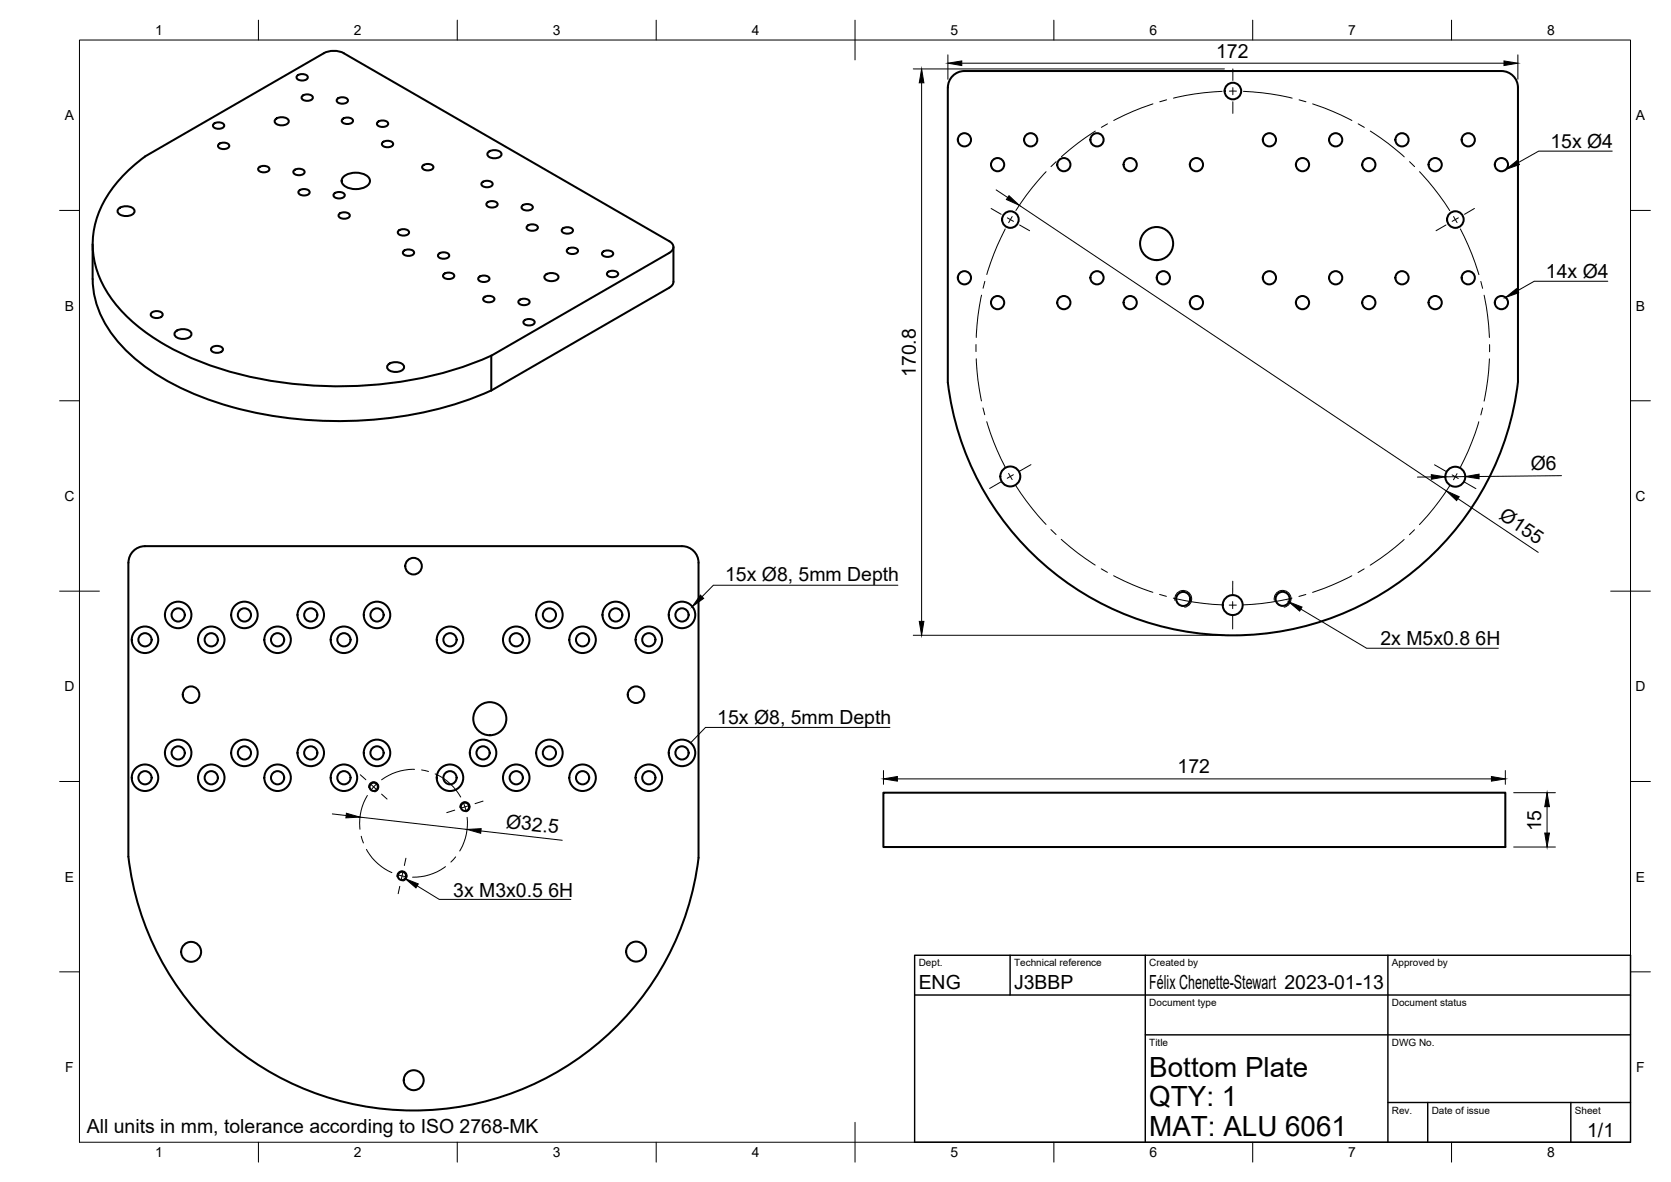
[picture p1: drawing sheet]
<svg xmlns="http://www.w3.org/2000/svg" width="420mm" height="297mm" viewBox="0 0 420 297" stroke-linecap="round" stroke-linejoin="round" font-family="sans-serif">
<!-- layer: Visible -->
<g fill="none" stroke="#000" stroke-width=".51">
<path d="M74.7 19.1a1.87 1.87 0 0 1 2.7 .2 1.58 1.58 0 0 1-2.4 .7l-.4-.4zM377.5 17.9h-135a4.2 4.2 0 0 0-4.2 4.1M377.5 17.9a4.2 4.2 0 0 1 4.2 4.1v73.9a72.2 72.2 0 0 1-71.6 63.8 72.2 72.2 0 0 1-71.8-63.5v-74.2M53.7 31.2a1.87 1.87 0 0 1 2.7 .2 1.58 1.58 0 0 1-2.5 .7l-.4-.4zM55 36.3a1.87 1.87 0 0 1 2.6 .2 1.58 1.58 0 0 1-2.4 .7l-.4-.4zM69.2 30a2.34 2.34 0 0 1 3.4 .3 1.54 1.54 0 0 1-2 1.2 1.36 1.36 0 0 1-1.5-1.2zM76 24.2a1.87 1.87 0 0 1 2.7 .2 1.58 1.58 0 0 1-2.5 .7l-.4-.4zM84.8 24.9a1.87 1.87 0 0 1 2.7 .2 1.58 1.58 0 0 1-2.4 .7l-.4-.4zM86.1 30a1.87 1.87 0 0 1 2.7 .2 1.58 1.58 0 0 1-2.5 .7l-.4-.4zM94.9 30.7a1.87 1.87 0 0 1 2.7 .3 1.58 1.58 0 0 1-2.4 .7l-.4-.5zM96.2 35.8a1.87 1.87 0 0 1 2.7 .3 1.58 1.58 0 0 1-2.5 .7l-.4-.5zM122.7 38.3a2.34 2.34 0 0 1 3.4 .3 1.54 1.54 0 0 1-2.1 1.2 1.36 1.36 0 0 1-1.4-1.2z"/>
<path d="M29.8 52.5a2.83 2.83 0 0 1 4 .4 1.75 1.75 0 0 1-2.1 1.4 1.75 1.75 0 0 1-2.1-1.4zM32.1 43l4.4-3.7 44.9-25.9a5.6 5.6 0 0 1 5.1 0l81.8 47.2a1.54 1.54 0 0 1 1 1.5 1.54 1.54 0 0 1-1 1.4l-44.8 25.9a98.6 98.6 0 0 1-52.8 6.7 76.9 76.9 0 0 1-34.3-12.8 30.9 30.9 0 0 1-12.6-17.6 23.4 23.4 0 0 1 6.4-20.8zM65 42.1a1.87 1.87 0 0 1 2.7 .3 1.58 1.58 0 0 1-2.4 .7l-.4-.5zM73.9 42.9a1.87 1.87 0 0 1 2.7 .2 1.58 1.58 0 0 1-2.4 .7l-.4-.5zM75.2 48a1.87 1.87 0 0 1 2.7 .2 1.58 1.58 0 0 1-2.5 .7l-.4-.5zM84 48.7a1.87 1.87 0 0 1 2.7 .2 1.58 1.58 0 0 1-2.4 .7l-.4-.4zM85.3 53.8a1.87 1.87 0 0 1 2.7 .2 1.58 1.58 0 0 1-2.5 .7l-.4-.4zM86.3 44.6a5 5 0 0 1 6.4 0 1.58 1.58 0 0 1-1 2.5 5.1 5.1 0 0 1-5.4-.7 1.32 1.32 0 0 1 0-1.8zM100.2 58a1.87 1.87 0 0 1 2.7 .3 1.58 1.58 0 0 1-2.5 .7l-.4-.5zM106.3 41.6a1.87 1.87 0 0 1 2.7 .3 1.58 1.58 0 0 1-2.5 .7l-.4-.5zM121.2 45.9a1.87 1.87 0 0 1 2.7 .2 1.58 1.58 0 0 1-2.5 .7l-.4-.4zM122.4 51a1.87 1.87 0 0 1 2.7 .2 1.58 1.58 0 0 1-2.4 .7l-.4-.4z"/>
<path d="M131.3 51.7a1.87 1.87 0 0 1 2.7 .3 1.58 1.58 0 0 1-2.5 .7l-.4-.5zM132.5 56.8a1.87 1.87 0 0 1 2.7 .3 1.58 1.58 0 0 1-2.4 .7l-.4-.5zM141.4 57.5a1.87 1.87 0 0 1 2.7 .3 1.58 1.58 0 0 1-2.5 .7l-.4-.5zM23.3 61.4v8.7M23.3 70.1a25.4 25.4 0 0 0 8.7 18.2 61.3 61.3 0 0 0 26.2 14 101.5 101.5 0 0 0 63-3.2l2.3-1M38 78.7a1.96 1.96 0 0 1 2.9 .2 1.31 1.31 0 0 1-1.7 1 .92 .92 0 0 1-1-.2 .92 .92 0 0 1-.2-1zM101.4 63.1a1.87 1.87 0 0 1 2.7 .3 1.58 1.58 0 0 1-2.4 .7l-.4-.5zM110.3 63.9a1.87 1.87 0 0 1 2.6 .2 1.58 1.58 0 0 1-2.4 .7l-.4-.5zM111.5 69a1.87 1.87 0 0 1 2.7 .2 1.58 1.58 0 0 1-2.4 .7l-.4-.5zM120.4 69.7a1.87 1.87 0 0 1 2.7 .2 1.58 1.58 0 0 1-2.5 .7l-.4-.4zM121.6 74.8a1.87 1.87 0 0 1 2.7 .2 1.58 1.58 0 0 1-2.4 .7l-.4-.4zM130.5 75.5a1.87 1.87 0 0 1 2.7 .3 1.58 1.58 0 0 1-2.5 .7l-.4-.5z"/>
<path d="M137.1 69.2a2.34 2.34 0 0 1 3.3 .3 1.54 1.54 0 0 1-2 1.1 1.36 1.36 0 0 1-1.5-1.1zM142.6 62.7a1.87 1.87 0 0 1 2.7 .2 1.58 1.58 0 0 1-2.4 .7l-.4-.4zM151.5 63.4a1.87 1.87 0 0 1 2.7 .2 1.58 1.58 0 0 1-2.4 .7l-.4-.4zM152.7 68.5a1.87 1.87 0 0 1 2.7 .2 1.58 1.58 0 0 1-2.4 .7l-.4-.4zM169.3 62.1v8.7l-.1 .7-.5 .5-45.2 26.1M44.1 83.4a2.83 2.83 0 0 1 4 .4 1.75 1.75 0 0 1-2.1 1.4 1.75 1.75 0 0 1-2.1-1.4zM53.2 87.4a1.96 1.96 0 0 1 2.9 .3 1.31 1.31 0 0 1-1.8 1 .92 .92 0 0 1-1-.3 .92 .92 0 0 1-.1-1zM97.6 91.7a2.83 2.83 0 0 1 4 .4 1.75 1.75 0 0 1-2.1 1.4 1.75 1.75 0 0 1-2.2-1.4zM123.5 89.4v8.7M131.7 80.6a1.87 1.87 0 0 1 2.7 .3 1.58 1.58 0 0 1-2.4 .7l-.4-.5zM222.1 199.2h156.4v13.7h-156.4zM32.3 215.3a72.2 72.2 0 0 0 71.5 63.8 72.2 72.2 0 0 0 71.8-63.5v-74.2a4.2 4.2 0 0 0-4.1-4.1h-135.1a4.2 4.2 0 0 0-4.1 4.1v73.9"/>
<circle cx="242.5" cy="35.1" r="1.66"/>
<circle cx="259.2" cy="35.1" r="1.66"/>
<circle cx="275.8" cy="35.1" r="1.66"/>
<circle cx="310" cy="22.9" r="2.09"/>
<circle cx="319.2" cy="35.1" r="1.66"/>
<circle cx="335.8" cy="35.1" r="1.66"/>
<circle cx="352.5" cy="35.1" r="1.66"/>
<circle cx="369.2" cy="35.1" r="1.66"/>
<circle cx="250.8" cy="41.4" r="1.66"/>
<circle cx="254.1" cy="55.2" r="2.09"/>
<circle cx="267.5" cy="41.4" r="1.66"/>
<circle cx="284.2" cy="41.4" r="1.66"/>
<circle cx="300.8" cy="41.4" r="1.66"/>
<circle cx="327.5" cy="41.4" r="1.66"/>
<circle cx="344.2" cy="41.4" r="1.66"/>
<circle cx="360.9" cy="41.4" r="1.66"/>
<circle cx="365.9" cy="55.2" r="2.09"/>
<circle cx="377.5" cy="41.4" r="1.66"/>
<circle cx="242.5" cy="69.8" r="1.66"/>
<circle cx="250.8" cy="76" r="1.66"/>
<circle cx="267.5" cy="76" r="1.66"/>
<circle cx="275.8" cy="69.8" r="1.66"/>
<circle cx="284.2" cy="76" r="1.66"/>
<circle cx="290.8" cy="61.2" r="4.2"/>
<circle cx="292.5" cy="69.8" r="1.66"/>
<circle cx="300.8" cy="76" r="1.66"/>
<circle cx="319.2" cy="69.8" r="1.66"/>
<circle cx="327.5" cy="76" r="1.66"/>
<circle cx="335.8" cy="69.8" r="1.66"/>
<circle cx="344.2" cy="76" r="1.66"/>
<circle cx="352.5" cy="69.8" r="1.66"/>
<circle cx="360.9" cy="76" r="1.66"/>
<circle cx="369.2" cy="69.8" r="1.66"/>
<circle cx="377.5" cy="76" r="1.66"/>
<circle cx="254" cy="119.7" r="2.51"/>
<circle cx="365.9" cy="119.8" r="2.51"/>
<circle cx="44.8" cy="154.5" r="1.66"/>
<circle cx="44.8" cy="154.5" r="3.3"/>
<circle cx="61.5" cy="154.5" r="1.66"/>
<circle cx="61.5" cy="154.5" r="3.3"/>
<circle cx="78.1" cy="154.5" r="1.66"/>
<circle cx="78.1" cy="154.5" r="3.3"/>
<circle cx="94.8" cy="154.5" r="1.66"/>
<circle cx="94.8" cy="154.5" r="3.3"/>
<circle cx="104" cy="142.3" r="2.09"/>
<circle cx="138.1" cy="154.5" r="1.66"/>
<circle cx="138.1" cy="154.5" r="3.3"/>
<circle cx="154.8" cy="154.5" r="1.66"/>
<circle cx="154.8" cy="154.5" r="3.3"/>
<circle cx="171.5" cy="154.5" r="1.66"/>
<circle cx="171.5" cy="154.5" r="3.3"/>
<circle cx="297.5" cy="150.5" r="1.77"/>
<circle cx="310" cy="152.1" r="2.51"/>
<circle cx="322.5" cy="150.5" r="1.77"/>
<circle cx="36.5" cy="160.8" r="1.66"/>
<circle cx="36.5" cy="160.8" r="3.3"/>
<circle cx="48" cy="174.6" r="2.09"/>
<circle cx="53.1" cy="160.8" r="1.66"/>
<circle cx="53.1" cy="160.8" r="3.3"/>
<circle cx="69.8" cy="160.8" r="1.66"/>
<circle cx="69.8" cy="160.8" r="3.3"/>
<circle cx="86.5" cy="160.8" r="1.66"/>
<circle cx="86.5" cy="160.8" r="3.3"/>
<circle cx="113.1" cy="160.8" r="1.66"/>
<circle cx="113.1" cy="160.8" r="3.3"/>
<circle cx="129.8" cy="160.8" r="1.66"/>
<circle cx="129.8" cy="160.8" r="3.3"/>
<circle cx="146.5" cy="160.8" r="1.66"/>
<circle cx="146.5" cy="160.8" r="3.3"/>
<circle cx="159.9" cy="174.6" r="2.09"/>
<circle cx="163.1" cy="160.8" r="1.66"/>
<circle cx="163.1" cy="160.8" r="3.3"/>
<circle cx="36.5" cy="195.4" r="1.66"/>
<circle cx="36.5" cy="195.4" r="3.3"/>
<circle cx="44.8" cy="189.2" r="1.66"/>
<circle cx="44.8" cy="189.2" r="3.3"/>
<circle cx="53.1" cy="195.4" r="1.66"/>
<circle cx="53.1" cy="195.4" r="3.3"/>
<circle cx="61.5" cy="189.2" r="1.66"/>
<circle cx="61.5" cy="189.2" r="3.3"/>
<circle cx="69.8" cy="195.4" r="1.66"/>
<circle cx="69.8" cy="195.4" r="3.3"/>
<circle cx="78.1" cy="189.2" r="1.66"/>
<circle cx="78.1" cy="189.2" r="3.3"/>
<circle cx="86.5" cy="195.4" r="1.66"/>
<circle cx="86.5" cy="195.4" r="3.3"/>
<circle cx="94" cy="197.7" r="1.05"/>
<circle cx="94.8" cy="189.2" r="1.66"/>
<circle cx="94.8" cy="189.2" r="3.3"/>
<circle cx="113.1" cy="195.4" r="1.66"/>
<circle cx="113.1" cy="195.4" r="3.3"/>
<circle cx="121.5" cy="189.2" r="1.66"/>
<circle cx="121.5" cy="189.2" r="3.3"/>
<circle cx="123.2" cy="180.6" r="4.2"/>
<circle cx="129.8" cy="195.4" r="1.66"/>
<circle cx="129.8" cy="195.4" r="3.3"/>
<circle cx="138.1" cy="189.2" r="1.66"/>
<circle cx="138.1" cy="189.2" r="3.3"/>
<circle cx="146.5" cy="195.4" r="1.66"/>
<circle cx="146.5" cy="195.4" r="3.3"/>
<circle cx="163.1" cy="195.4" r="1.66"/>
<circle cx="163.1" cy="195.4" r="3.3"/>
<circle cx="171.5" cy="189.2" r="1.66"/>
<circle cx="171.5" cy="189.2" r="3.3"/>
<circle cx="116.9" cy="202.8" r="1.05"/>
<circle cx="48.1" cy="239.2" r="2.51"/>
<circle cx="101.1" cy="220.1" r="1.05"/>
<circle cx="159.9" cy="239.1" r="2.51"/>
<circle cx="104" cy="271.5" r="2.51"/>
</g>
<!-- layer: Visible Narrow -->
<path d="M295.4 150.9a2.13 2.13 0 0 1 1.7-2.5 2.13 2.13 0 0 1 2.5 1.7 2.13 2.13 0 0 1-1.7 2.5M320.4 150.9a2.13 2.13 0 0 1 1.7-2.5 2.13 2.13 0 0 1 2.5 1.7 2.13 2.13 0 0 1-1.7 2.5M92.7 198a1.28 1.28 0 0 1 1-1.5 1.28 1.28 0 0 1 1.5 1 1.28 1.28 0 0 1-1 1.5M115.7 203a1.28 1.28 0 0 1 1-1.5 1.28 1.28 0 0 1 1.5 1 1.28 1.28 0 0 1-1.1 1.5M99.8 220.4a1.28 1.28 0 0 1 1.1-1.5 1.28 1.28 0 0 1 1.4 1 1.28 1.28 0 0 1-1 1.5" fill="none" stroke="#000" stroke-width=".25"/>
<!-- layer: BORDER -->
<g fill="none" stroke="#000" stroke-width=".25">
<path d="M20 10.1h390v276.9h-390zM65 5.1v5M115 5.1v5M165 5.1v5M215 5.1v10M265 5.1v5M315 5.1v5M365 5.1v5M15 52.9h5M410 52.9h5M15 100.7h5M410 100.7h5"/>
<path d="M15 148.6h10M405 148.6h10M15 196.4h5M410 196.4h5M15 244.2h5M410 244.2h5M65 287v5M115 287v5M165 287v5M215 282.1v9.9M265 287v5M315 287v5"/>
<path d="M365 287v5"/>
</g>
<!-- layer: TITLEBLOCK -->
<path d="M230 240.1h180v46.9h-180zM230 250h180M254 240.1v9.9M288 240.1v46.9M349 240.1v46.9M288 260.1h122M349 277.1h61M359 277.1v9.9M395 277.1v9.9" fill="none" stroke="#000" stroke-width=".36"/>
<!-- layer: Hole Notes -->
<path d="M324.1 151.3l3.3 1.3-.6 1zM101.9 220.8l3.3 1.3-.6 1z" fill="#000" stroke="#000" stroke-width=".25"/>
<path d="M327.1 153.1l16.5 9.8h33.1M104.9 222.6l5.5 3.4h33.1" fill="none" stroke="#000" stroke-width=".25"/>
<!-- layer: Smart Centers -->
<g fill="none" stroke="#000" stroke-width=".25">
<path d="M310 17.3v2.9M275.4 32.9l-4.4 3.1-4.1 3.4M278.5 31.1l-1.6 .9M289.9 26.1l-5 1.9-4.9 2.3M293.3 25.1l-1.7 .5M307.3 23l-6.9 .6-5.3 1.1M310 22v1.8M310 25.6v2.9M310.9 22.9h-1.8M312.7 23l6.8 .6 5.4 1.1M326.6 25.1l1.8 .5M330.1 26.1l4.9 1.9 4.9 2.3"/>
<path d="M341.5 31.1l1.5 .9M344.6 32.9l4.4 3.1 4.1 3.4M249.2 52.4l2.5 1.5M252.8 57.5l-2.9 6.3-1.8 5.2M253.3 54.7l1.5 .9M254.5 54.4l-.9 1.6M256.4 56.5l2.5 1.5M263 43.1l-3.6 4.2-4 5.6M265.6 40.6l-1.3 1.3M354.4 40.6l1.3 1.3M356.9 43.1l3.6 4.2 4 5.6M363.6 56.5l-2.5 1.5"/>
<path d="M365.5 54.4l.9 1.6M366.7 54.7l-1.6 .9M367.2 57.5l2.9 6.3 1.8 5.2M370.7 52.4l-2.5 1.5M246.8 74.2l-.9 5.2-.4 5.4M247.6 70.7l-.4 1.7M372.3 70.7l.5 1.8M373.2 74.2l.9 5.2 .4 5.4M245.4 86.6v1.8M245.5 90.2l.4 5.3 .9 5.3M374.5 90.2l-.4 5.4-.9 5.2M374.5 86.6v1.8"/>
<path d="M247.2 102.5l.4 1.7M248.1 106l1.8 5.1 2.9 6.3M253.6 119l.9 1.5M254.8 119.3l-1.5 .9M259.2 116.8l-2.9 1.6M360.7 116.8l2.9 1.7M365.1 119.3l1.6 1M366.4 119l-.9 1.6M371.8 106l-1.7 5.2-2.9 6.3M372.8 102.5l-.5 1.8M251.7 121.1l-2.9 1.7M255.4 122.1l4 5.6 3.6 4.1"/>
<path d="M264.2 133.1l1.3 1.2M266.8 135.5l4.2 3.4 4.4 3.1M353.1 135.6l-4.1 3.4-4.5 3M355.7 133.1l-1.3 1.3M364.5 122.1l-4 5.6-3.6 4.1M368.2 121.1l2.9 1.7M276.9 142.9l1.5 .9M280 144.7l4.9 2.3 5 1.9M291.6 149.4l1.7 .5M295 150.3l5.4 1 6.9 .7M309.1 152.1h1.8M309.9 151.2v1.8"/>
<path d="M309.9 154.7v3.4M310 146.1l-.1 3.3M324.9 150.3l-7.7 1.4-4.6 .3M328.3 149.4l-1.7 .5M339.9 144.7l-4.9 2.3-5 1.9M343 143l-1.5 .9M90.6 194.7l1.4 1.2M92.4 199.9a13.3 13.3 0 0 0-1.9 8.5M93.3 197.2l1.3 1.2M94.6 197.1l-1.2 1.3M95.9 199.6l1.4 1.2M104.2 193.3a13.4 13.4 0 0 0-8.3 2.7"/>
<path d="M106 193.5l1.7 .4M109.4 194.5a13.5 13.5 0 0 1 6.4 5.8M90.8 210.1l.6 1.7M92.1 213.5a13.3 13.3 0 0 0 6.4 5.8M100.2 219.9l1.8 .4M101.3 219.3l-.4 1.7M102.1 215.7l-.4 1.8M112 217.8a13.5 13.5 0 0 1-8.3 2.6M114.3 203.6l-2 .6M114.6 215.3l-1.2 1.3M116.6 201.9l.5 1.7M117.5 205.4a13.6 13.6 0 0 1-1.9 8.5"/>
<path d="M117.8 202.5l-1.7 .5M121.5 201.3l-2.1 .7M100.5 222.7l-.4 1.9"/>
</g>
<!-- layer: FD_Dimensions -->
<g fill="none" stroke="#000" stroke-width=".25">
<path d="M229.6 17.3h78.3M238.3 13.8v6.1M241.8 15.9h136.4M381.7 13.8v6.1M231.7 20.8v135.4M250.5 47.7l2.9 1.9M256.3 51.6l107.4 71.8M359.9 119.9h-3.5M368.4 119.8h-5M392.6 119.5l-20.7 .2M366.6 125.3l20.2 13.5M229.6 159.6h78.3"/>
<path d="M222.1 193.6v3.5M225.6 195.7h149.4M378.5 193.6v3.5M380.6 199.2h10.5M83.6 204.5l3.4 .4M90.5 205.3l27 3.1M120.9 208.8l20.5 2.4M380.6 212.9h10.5M389 202.7v6.6"/>
</g>
<g fill="#000" stroke="#000" stroke-width=".25">
<path d="M238.3 15.9l3.5-.6v1.2zM378.2 15.3l3.5 .6-3.5 .6zM231.7 17.3l.6 3.5h-1.2zM253.7 49.2l2.6 2.4-3.3-1.5zM359.9 119.3l3.5 .5-3.5 .6zM368.4 119.8l3.5-.6v1.1zM363.7 123.4l3.2 1.4-.7 1zM231.1 156.2h1.2l-.6 3.4zM222.1 195.7l3.5-.6v1.2zM375 195.1l3.5 .6-3.5 .6zM87.1 204.4l3.4 .9-3.5 .2zM117.5 208.4l3.5-.2-.1 1.2z"/>
<path d="M389 199.2l.6 3.5h-1.2zM388.4 209.3h1.2l-.6 3.6z"/>
</g>
<!-- layer: Leaders -->
<path d="M378.7 42.6l2.8-2.2 .5 1zM378.5 74.8l2.8-2.3 .6 1.1zM176.1 149.5l.8 .9-2.8 2z" fill="#000" stroke="#000" stroke-width=".25"/>
<path d="M405.4 38h-18.5l-5.1 2.9M404.3 70.7h-18.5l-4.2 2.4M225.8 147.1h-46.4l-2.9 2.9M223.8 182.8h-46.4l-3.8 3.9" fill="none" stroke="#000" stroke-width=".25"/>
<g font-size="7">
<text x="289" y="270.6">Bottom Plate</text>
<text x="289" y="278.1">QTY: 1</text>
<text x="289" y="285.5">MAT: ALU 6061</text>
</g>
<g font-size="4.9">
<text x="305.8" y="14.5">172</text>
<text x="389.8" y="37.3">15x Ø4</text>
<text x="388.7" y="70">14x Ø4</text>
<text x="230.3" y="94.8" transform="rotate(-90 230.3 94.8)">170.8</text>
<text x="384.9" y="118.1" transform="rotate(-1 384.9 118.1)">Ø6</text>
<text x="376.7" y="130.2" transform="rotate(34 376.7 130.2)">Ø155</text>
<text x="182.3" y="146.1">15x Ø8, 5mm Depth</text>
<text x="347.1" y="162.2">2x M5x0.8</text>
<text x="371" y="162.2">6H</text>
<text x="180.4" y="181.8">15x Ø8, 5mm Depth</text>
<text x="296.1" y="194.3">172</text>
<text x="127.1" y="208" transform="rotate(7 127.1 208)">Ø32.5</text>
<text x="387.5" y="208.9" transform="rotate(-90 387.5 208.9)">15</text>
<text x="114" y="225.3">3x M3x0.5</text>
<text x="137.9" y="225.3">6H</text>
<text x="231" y="248.5">ENG</text>
<text x="255" y="248.5">J3BBP</text>
<text x="289" y="248.5">Félix Chenette-Stewart 2023-01-13</text>
<text x="21.8" y="284.6">All units in mm, tolerance according to ISO 2768-MK</text>
<text x="399.1" y="285.7">1/1</text>
</g>
<g font-size="3.5">
<text x="39" y="8.8">1</text>
<text x="89" y="8.8">2</text>
<text x="139" y="8.8">3</text>
<text x="189" y="8.8">4</text>
<text x="239" y="8.8">5</text>
<text x="289" y="8.8">6</text>
<text x="339" y="8.8">7</text>
<text x="389" y="8.8">8</text>
<text x="16.3" y="30.2">A</text>
<text x="411.3" y="30.2">A</text>
<text x="16.3" y="78">B</text>
<text x="411.3" y="78">B</text>
<text x="16.2" y="125.9">C</text>
<text x="411.2" y="125.9">C</text>
<text x="16.2" y="173.7">D</text>
<text x="411.2" y="173.7">D</text>
<text x="16.3" y="221.6">E</text>
<text x="411.3" y="221.6">E</text>
<text x="16.4" y="269.4">F</text>
<text x="411.4" y="269.4">F</text>
<text x="39" y="290.8">1</text>
<text x="89" y="290.8">2</text>
<text x="139" y="290.8">3</text>
<text x="189" y="290.8">4</text>
<text x="239" y="290.8">5</text>
<text x="289" y="290.8">6</text>
<text x="339" y="290.8">7</text>
<text x="389" y="290.8">8</text>
</g>
<g font-size="2.5">
<text x="231" y="242.9">Dept.</text>
<text x="255" y="242.9">Technical reference</text>
<text x="289" y="242.9">Created by</text>
<text x="350" y="242.9">Approved by</text>
<text x="289" y="252.8">Document type</text>
<text x="350" y="252.8">Document status</text>
<text x="289" y="262.9">Title</text>
<text x="350" y="262.9">DWG No.</text>
<text x="350" y="279.9">Rev.</text>
<text x="360" y="279.9">Date of issue</text>
<text x="396" y="279.9">Sheet</text>
</g>
</svg>
